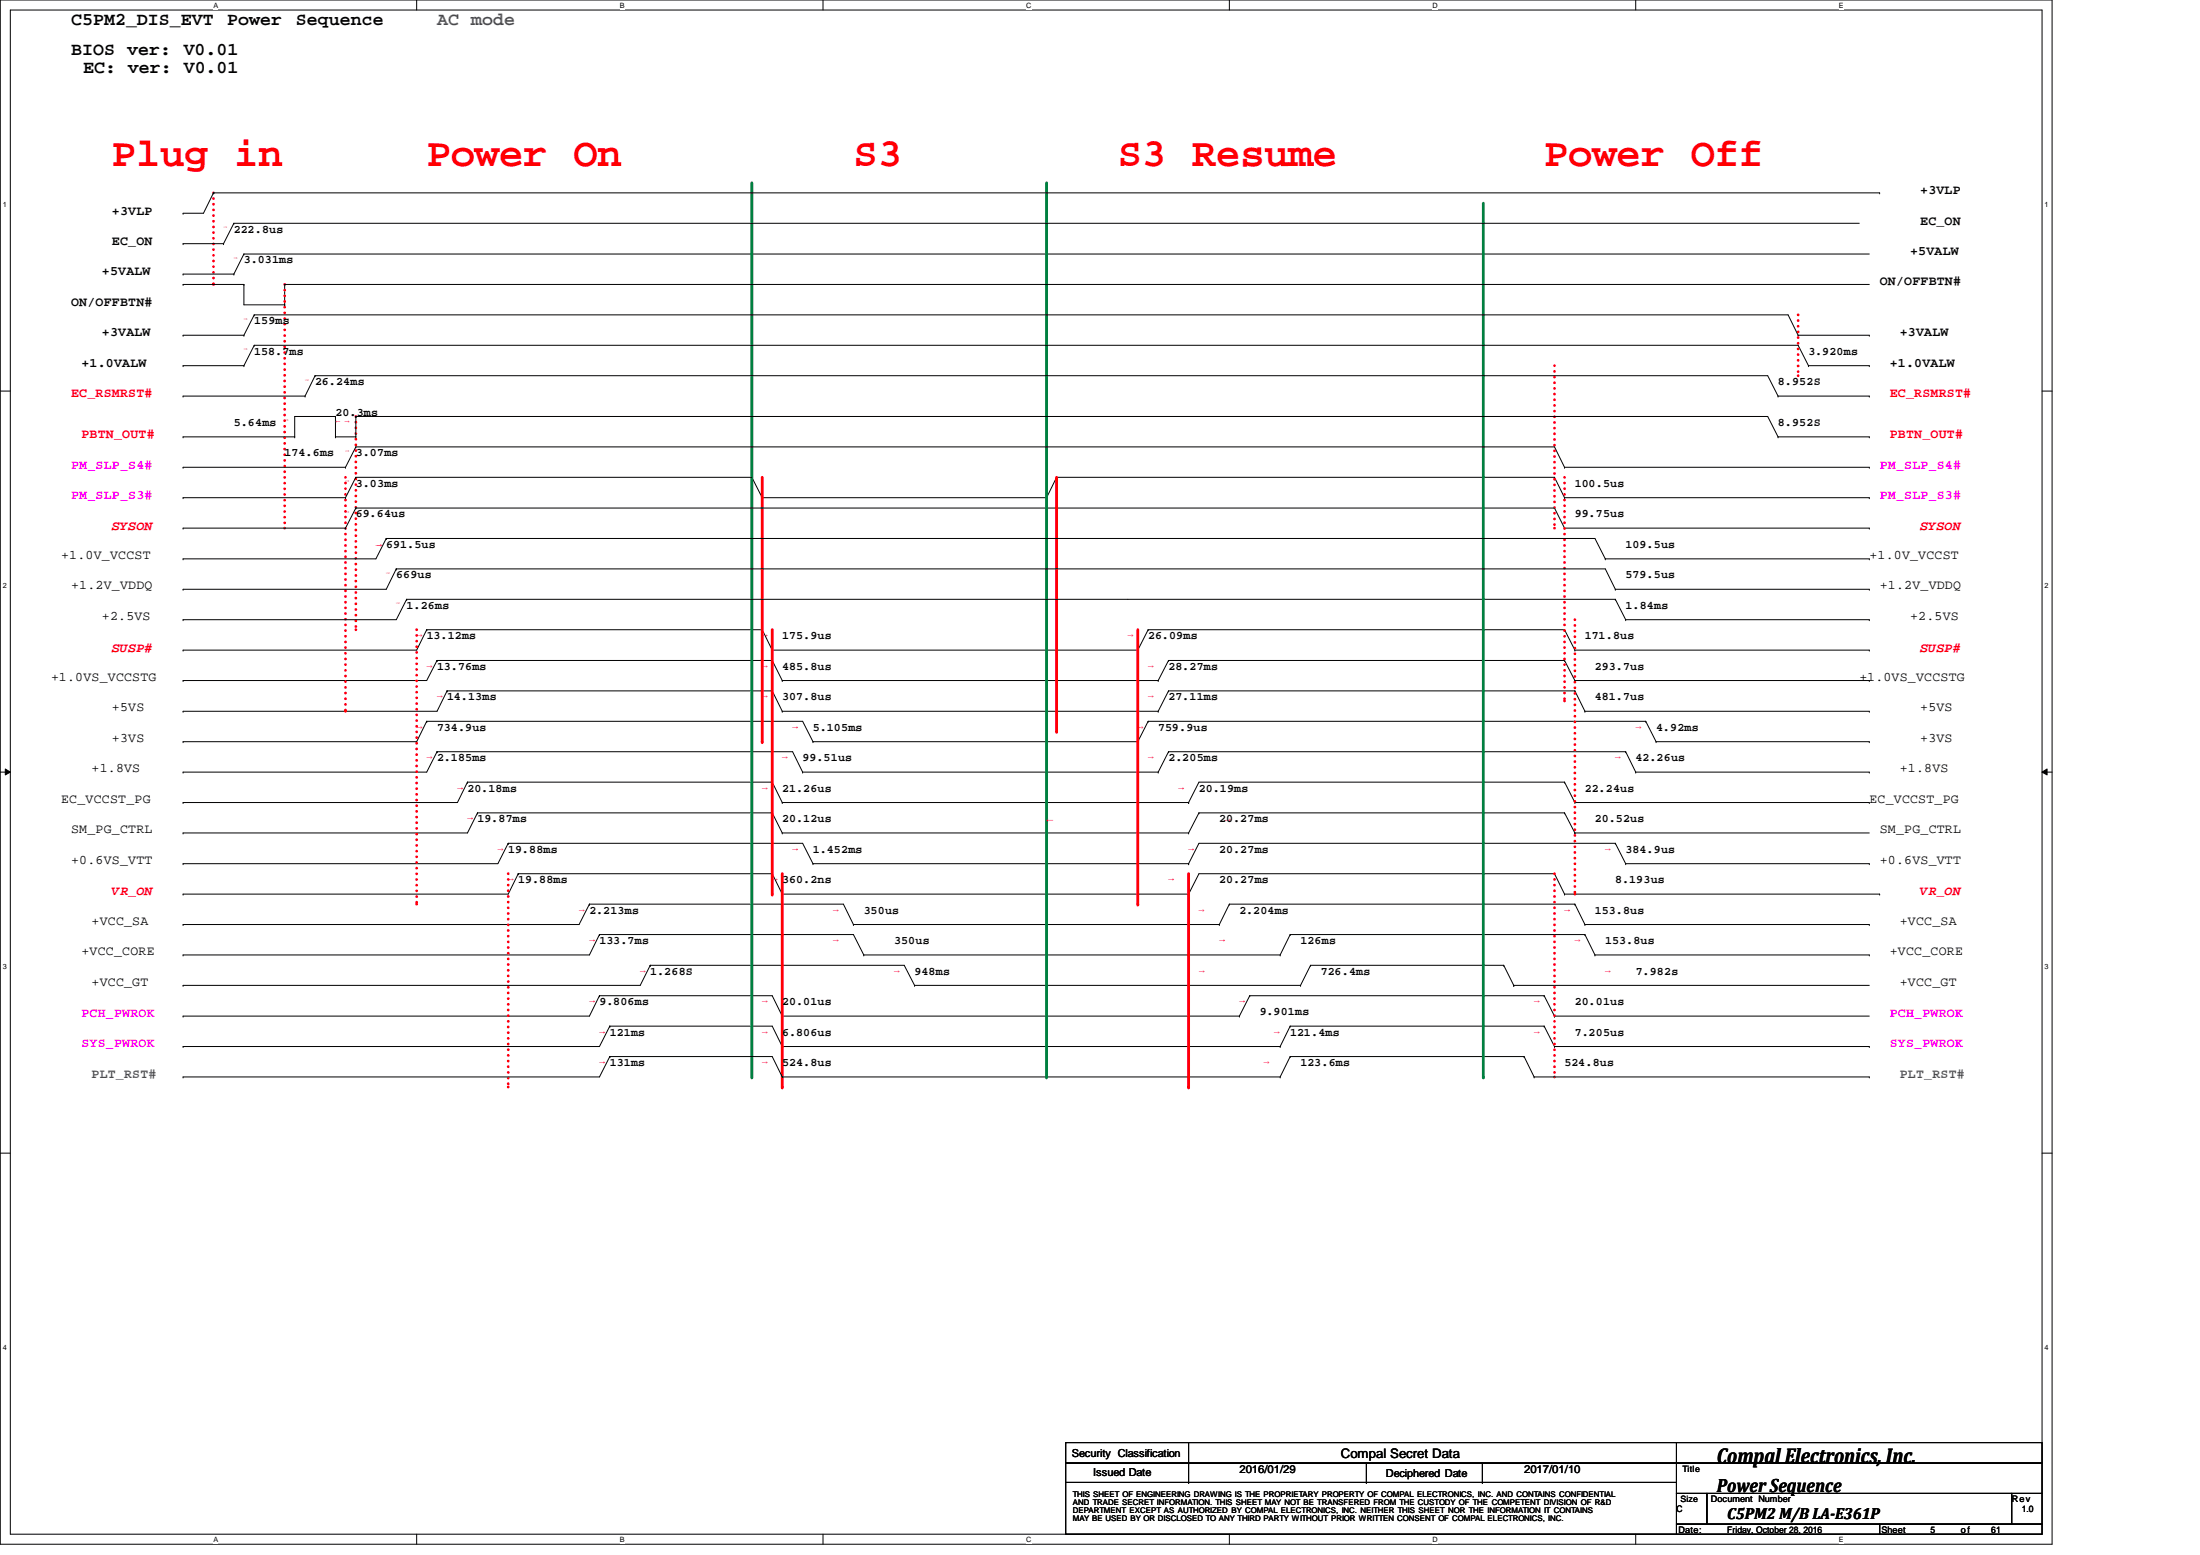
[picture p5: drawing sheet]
<svg xmlns="http://www.w3.org/2000/svg" width="297mm" height="210mm" viewBox="0 0 297 210" stroke-linecap="round" stroke-linejoin="round" font-family="sans-serif">
<path d="M0 0h277.1v208.4h-277.1zM1.4 1.4h274.3v205.7h-274.3z" fill="none" stroke="#000" stroke-width=".14"/>
<g fill="#fff">
<path d="M28.8 .1h.7v1.1h-.7z"/>
<path d="M28.8 207.2h.7v1.1h-.7z"/>
</g>
<path d="M56.3 0v1.4M56.3 207.1v1.3" fill="none" stroke="#000" stroke-width=".14"/>
<g fill="#fff">
<path d="M83.7 .1h.6v1.1h-.6z"/>
<path d="M83.7 207.2h.6v1.1h-.6z"/>
</g>
<path d="M111.1 0v1.4M111.1 207.1v1.3" fill="none" stroke="#000" stroke-width=".14"/>
<g fill="#fff">
<path d="M138.6 .1h.7v1.1h-.7z"/>
<path d="M138.6 207.2h.7v1.1h-.7z"/>
</g>
<path d="M166 0v1.4M166 207.1v1.3" fill="none" stroke="#000" stroke-width=".14"/>
<g fill="#fff">
<path d="M193.4 .1h.7v1.1h-.7z"/>
<path d="M193.4 207.2h.7v1.1h-.7z"/>
</g>
<path d="M220.8 0v1.4M220.8 207.1v1.3" fill="none" stroke="#000" stroke-width=".14"/>
<g fill="#fff">
<path d="M248.3 .1h.6v1.1h-.6z"/>
<path d="M248.3 207.2h.6v1.1h-.6z"/>
<path d="M.4 27.1h.5v1.1h-.5z"/>
<path d="M276.1 27.1h.5v1.1h-.5z"/>
<path d="M.4 78.5h.5v1.1h-.5z"/>
<path d="M276.1 78.5h.5v1.1h-.5z"/>
</g>
<path d="M0 52.8h1.4M275.7 52.8h1.4" fill="none" stroke="#000" stroke-width=".14"/>
<g fill="#fff">
<path d="M.4 129.9h.5v1.1h-.5z"/>
<path d="M276.1 129.9h.5v1.1h-.5z"/>
</g>
<path d="M0 104.2h1.4M.7 103.8l.7 .4-.7 .4zM275.7 104.2l.7-.4v.8zM275.7 104.2h1.4" fill="none" stroke="#000" stroke-width=".14"/>
<path d="M.7 103.8l.7 .4-.7 .4zM275.7 104.2l.7-.4v.8z" fill="#000"/>
<g fill="#fff">
<path d="M.4 181.4h.5v1.1h-.5z"/>
<path d="M276.1 181.4h.5v1.1h-.5z"/>
</g>
<g fill="none" stroke="#000" stroke-width=".14">
<path d="M24.7 87.8h.1M24.7 91.9h.1M24.7 96h.1M57.6 97.4h50.8M57.6 85h45.3M57.6 97.4h.1M57.6 85h.1M57.6 97.4l-1.3 2.7h-31.6M57.6 85l-1.3 2.8h-31.6M59 89.2h45.3M59 89.2l-1.4 2.7h-32.9M59 89.2h.1"/>
<path d="M60.4 93.3h43.9M60.4 93.3h.1M60.4 93.3l-1.4 2.7h-34.3M24.7 100.1h.1M24.7 104.2h.1M24.7 108.3h.1M24.7 112.4h.1M24.7 116.6h.1M59 101.5h48M59 101.5l-1.4 2.7h-32.9M59 101.5h.1M63.1 105.6h41.2"/>
<path d="M63.1 105.6h.1M63.1 105.6l-1.3 2.7h-37.1M64.5 109.7h39.8M64.5 109.7h.1M64.5 109.7l-1.4 2.7h-38.4M68.6 113.8h39.8M68.6 113.8l-1.4 2.8h-42.5M68.6 113.8h.1M70 117.9h34.3M70 117.9h.1M70 117.9l-1.4 2.8h-43.9M24.7 120.7h.1"/>
<path d="M24.7 124.8h.1M24.7 128.9h.1M24.7 133h.1M24.7 137.2h.1M79.6 122h34.3M79.6 122h.1M79.6 122l-1.4 2.8h-53.5M80.9 126.2h34.3M80.9 134.4h23.4M80.9 126.2l-1.3 2.7h-54.9M80.9 134.4l-1.3 2.8h-54.9M80.9 126.2h.1"/>
<path d="M80.9 134.4h.1M82.3 138.5h22M82.3 138.5h.1M82.3 138.5l-1.4 2.8h-56.2M87.8 130.3h34.3M87.8 130.3h.1M87.8 130.3l-1.4 2.7h-61.7M0 155.7h1.4M24.7 141.3h.1M275.7 155.7h1.4"/>
</g>
<path d="M68.6 117.9v28.8" fill="none" stroke="#f00" stroke-width=".38" stroke-dasharray="0 .8"/>
<circle cx="68.6" cy="146.7" r=".19" fill="#f00" stroke-dasharray="0 .8"/>
<path d="M101.5 64.4l1.4 2.8M102.9 67.2h.1M102.9 67.2h38.4M141.3 67.2h.1M102.9 85l1.4 2.8M104.3 87.8h.1M104.3 89.2l1.3 2.7M104.3 93.3l1.3 2.7M105.6 91.9h.1M105.6 96h.1" fill="none" stroke="#000" stroke-width=".14"/>
<path d="M102.9 64.4v35.7" fill="none" stroke="#f00" stroke-width=".38"/>
<circle cx="102.9" cy="100.1" r=".19" fill="#f00"/>
<g fill="none" stroke="#000" stroke-width=".14">
<path d="M32.9 34.3h219.5M32.9 34.3h.1M142.7 64.4h.1M142.7 64.4h67.2M142.7 64.4l-1.4 2.8M209.9 64.4h.1M209.9 60.3l1.3 2.8M209.9 64.4l1.3 2.8M209.9 68.6l1.3 2.7M211.2 63.1h.1M211.2 67.2h.1M211.2 71.3h.1"/>
<path d="M104.3 87.8h49.3M105.6 91.9h50.8M105.6 96h50.8M108.4 97.4l1.4 2.7M152.3 80.9h65.8M153.6 87.8h.1M155 85l-1.4 2.8M155 97.4l-1.4 2.7M155 85h.1M155 97.4h.1M155 85h56.2M155 97.4h67.2"/>
<path d="M156.4 91.9h.1M156.4 96h.1M157.8 89.2h.1M157.8 93.3h.1M157.8 89.2h53.4M157.8 93.3h54.8M157.8 89.2l-1.4 2.7M157.8 93.3l-1.4 2.7M211.2 85h.1M211.2 89.2h.1M212.6 93.3h.1M218.1 80.9h.1"/>
<path d="M222.2 97.4h.1M104.3 105.6l1.3 2.7M104.3 109.7l1.3 2.7M104.3 117.9l1.3 2.8M105.6 108.3h.1M105.6 112.4h.1M105.6 108.3h54.9M105.6 112.4h54.9M107 101.5l1.4 2.7M108.4 104.2h.1M108.4 104.2h48M108.4 113.8l1.4 2.8"/>
<path d="M109.8 100.1h.1M109.8 116.6h.1M109.8 100.1h43.8M109.8 116.6h50.7M153.6 100.1h.1M156.4 104.2h.1M157.8 101.5h.1M157.8 101.5h61.7M157.8 101.5l-1.4 2.7M160.5 108.3h.1M160.5 116.6h.1M160.5 112.4h.1"/>
<path d="M161.9 109.7l-1.4 2.7M161.9 109.7h.1M161.9 109.7h49.3M209.9 117.9h.1M209.9 117.9h-48l-1.4 2.8M211.2 105.6h-49.3l-1.4 2.7M211.2 109.7h.1M211.2 105.6h.1M218.1 113.8h.1M218.1 113.8h-56.2l-1.4 2.8M219.5 101.5h.1M104.3 134.4l1.3 2.8"/>
<path d="M104.3 138.5l1.3 2.8M105.6 120.7h.1M105.6 137.2h.1M105.6 120.7h54.9M105.6 137.2h61.7M113.9 122l1.3 2.8M115.2 124.8h.1M115.2 126.2l1.4 2.7M115.2 124.8h49.4M116.6 128.9h.1M116.6 128.9h56.2M122.1 130.3l1.4 2.7"/>
<path d="M123.5 133h.1M123.5 133h52.1M160.5 120.7h.1M164.6 124.8h.1M166 122h.1M166 122h46.6M166 122l-1.4 2.8M167.3 137.2h.1M168.7 134.4l-1.4 2.8M168.7 134.4h.1M168.7 134.4h39.8M172.8 128.9h.1"/>
<path d="M174.2 126.2h.1M174.2 138.5h.1M174.2 126.2h39.8M174.2 138.5h34.3M174.2 126.2l-1.4 2.7M174.2 138.5l-1.4 2.8M175.6 133h.1M176.9 130.3l-1.3 2.7M176.9 130.3h.1M176.9 130.3h26.1M203 130.3h.1M208.5 134.4h.1"/>
<path d="M208.5 138.5h.1M212.6 122h.1M214 126.2h.1M105.6 141.3h.1M105.6 141.3h67.2M172.8 141.3h.1"/>
</g>
<path d="M209.9 49.4v21.9" fill="none" stroke="#f00" stroke-width=".38" stroke-dasharray="0 .8"/>
<circle cx="209.9" cy="71.3" r=".19" fill="#f00" stroke-dasharray="0 .8"/>
<g fill="none" stroke="#000" stroke-width=".14">
<path d="M30.2 32.9h.1M31.6 37h.1M31.6 30.1l-1.4 2.8M32.9 34.3l-1.3 2.7M32.9 49.4h.1M34.3 46.6l-1.4 2.8M211.2 63.1h41.2M211.2 67.2h41.2M211.2 71.3h41.2M215.3 72.7l1.4 2.7M216.7 75.4h.1M216.7 75.4h35.7"/>
<path d="M216.7 76.8l1.4 2.7M218.1 79.5h.1M218.1 79.5h34.3M252.4 63.1h.1M252.4 67.2h.1M252.4 71.3h.1M252.4 75.4h.1M252.4 79.5h.1M211.2 85l1.4 2.8M211.2 89.2l1.4 2.7M212.6 87.8h.1M212.6 91.9h.1"/>
<path d="M212.6 87.8h39.8M212.6 91.9h39.8M212.6 93.3l1.4 2.7M214 96h.1M214 96h38.4M218.1 80.9l1.4 2.8M219.5 83.7h.1M219.5 83.7h32.9M222.2 97.4l1.4 2.7M252.4 83.7h.1M252.4 87.8h.1M252.4 91.9h.1"/>
<path d="M252.4 96h.1M209.9 117.9l1.3 2.8M211.2 105.6l1.4 2.7M211.2 109.7l1.4 2.7M212.6 112.4h39.8M212.6 108.3h.1M212.6 112.4h.1M212.6 108.3h39.8M218.1 113.8l1.4 2.8M219.5 116.6h.1M219.5 101.5l1.3 2.7M219.5 116.6h32.9"/>
<path d="M220.8 104.2h.1M220.8 104.2h31.6M223.6 100.1h.1M223.6 100.1h28.8M252.4 100.1h.1M252.4 104.2h.1M252.4 108.3h.1M252.4 116.6h.1M203 130.3l1.4 2.7M204.4 133h48M204.4 133h.1M208.5 134.4l1.4 2.8"/>
<path d="M208.5 138.5l1.4 2.8M209.9 137.2h42.5M209.9 137.2h.1M211.2 120.7h.1M211.2 120.7h42.6M212.6 122l1.4 2.8M214 124.8h.1M214 124.8h38.4M214 126.2l1.3 2.7M215.3 128.9h.1M215.3 128.9h37.1M252.4 124.8h.1"/>
<path d="M252.4 128.9h.1M253.8 120.7h.1M209.9 141.3h.1M209.9 141.3h42.5M252.4 141.3h.1"/>
</g>
<path d="M101.5 24.7v120.7" fill="none" stroke="#008040" stroke-width=".38"/>
<circle cx="101.5" cy="145.4" r=".19" fill="#008040"/>
<path d="M53.5 76.8h.1M53.5 76.8l-1.3 2.7" fill="none" stroke="#000" stroke-width=".14"/>
<path d="M28.8 26v12.4" fill="none" stroke="#f00" stroke-width=".38" stroke-dasharray="0 .8"/>
<circle cx="28.8" cy="38.4" r=".19" fill="#f00" stroke-dasharray="0 .8"/>
<path d="M32.9 38.4h.1M32.9 38.4v2.7h5.5M38.4 38.4v2.7M38.4 41.1h.1" fill="none" stroke="#000" stroke-width=".14"/>
<path d="M38.4 38.4v32.9" fill="none" stroke="#f00" stroke-width=".38" stroke-dasharray="0 .8"/>
<circle cx="38.4" cy="71.3" r=".19" fill="#f00" stroke-dasharray="0 .8"/>
<path d="M48 56.2v28.8" fill="none" stroke="#f00" stroke-width=".38" stroke-dasharray="0 .8"/>
<circle cx="48" cy="85" r=".19" fill="#f00" stroke-dasharray="0 .8"/>
<path d="M46.6 64.4v31.6" fill="none" stroke="#f00" stroke-width=".38" stroke-dasharray="0 .8"/>
<circle cx="46.6" cy="96" r=".19" fill="#f00" stroke-dasharray="0 .8"/>
<path d="M56.3 85v37" fill="none" stroke="#f00" stroke-width=".38" stroke-dasharray="0 .8"/>
<circle cx="56.3" cy="122" r=".19" fill="#f00" stroke-dasharray="0 .8"/>
<path d="M48 68.6h161.9M48 68.6h.1M24.7 145.4h.1M82.3 142.6h22M82.3 142.6h.1M82.3 142.6l-1.4 2.8h-56.2" fill="none" stroke="#000" stroke-width=".14"/>
<path d="M104.3 85v35.7" fill="none" stroke="#f00" stroke-width=".38"/>
<circle cx="104.3" cy="120.7" r=".19" fill="#f00"/>
<path d="M105.6 117.9v28.8" fill="none" stroke="#f00" stroke-width=".38"/>
<circle cx="105.6" cy="146.7" r=".19" fill="#f00"/>
<path d="M104.3 142.6l1.3 2.8M105.6 145.4h.1M105.6 145.4h67.2M172.8 145.4h.1" fill="none" stroke="#000" stroke-width=".14"/>
<path d="M142.7 64.4v34.3" fill="none" stroke="#f00" stroke-width=".38"/>
<circle cx="142.7" cy="98.7" r=".19" fill="#f00"/>
<path d="M153.6 85v37" fill="none" stroke="#f00" stroke-width=".38"/>
<circle cx="153.6" cy="122" r=".19" fill="#f00"/>
<path d="M160.5 117.9v28.8" fill="none" stroke="#f00" stroke-width=".38"/>
<circle cx="160.5" cy="146.7" r=".19" fill="#f00"/>
<path d="M241.4 42.5l1.4 2.8M242.8 45.3h.1M242.8 46.6l1.4 2.8M242.8 45.3h9.6M244.2 49.4h.1M244.2 49.4h8.2M252.4 45.3h.1M252.4 49.4h.1M174.2 142.6h.1M174.2 142.6h31.6M174.2 142.6l-1.4 2.8M205.8 142.6h.1" fill="none" stroke="#000" stroke-width=".14"/>
<path d="M242.8 42.5v8.2" fill="none" stroke="#f00" stroke-width=".38" stroke-dasharray="0 .8"/>
<circle cx="242.8" cy="50.7" r=".19" fill="#f00" stroke-dasharray="0 .8"/>
<path d="M238.7 50.7l1.4 2.8M238.7 56.2l1.4 2.8M240.1 53.5h.1M240.1 59h.1M240.1 53.5h12.3M240.1 59h12.3M252.4 53.5h.1M252.4 59h.1" fill="none" stroke="#000" stroke-width=".14"/>
<path d="M211.2 64.4v30.2" fill="none" stroke="#f00" stroke-width=".38" stroke-dasharray="0 .8"/>
<circle cx="211.2" cy="94.6" r=".19" fill="#f00" stroke-dasharray="0 .8"/>
<path d="M212.6 83.7v37" fill="none" stroke="#f00" stroke-width=".38" stroke-dasharray="0 .8"/>
<circle cx="212.6" cy="120.7" r=".19" fill="#f00" stroke-dasharray="0 .8"/>
<path d="M209.9 117.9v27.5" fill="none" stroke="#f00" stroke-width=".38" stroke-dasharray="0 .8"/>
<circle cx="209.9" cy="145.4" r=".19" fill="#f00" stroke-dasharray="0 .8"/>
<path d="M205.8 142.6l1.3 2.8M207.1 145.4h.1M207.1 145.4h45.3M252.4 145.4h.1" fill="none" stroke="#000" stroke-width=".14"/>
<path d="M141.3 24.7v120.7" fill="none" stroke="#008040" stroke-width=".38"/>
<circle cx="141.3" cy="145.4" r=".19" fill="#008040"/>
<path d="M200.3 27.4v118" fill="none" stroke="#008040" stroke-width=".38"/>
<circle cx="200.3" cy="145.4" r=".19" fill="#008040"/>
<g fill="none" stroke="#000" stroke-width=".14">
<path d="M24.7 37h6.9M24.7 32.9h5.5M24.7 38.4h8.2M24.7 28.8h.1M24.7 32.9h.1M24.7 37h.1M24.7 38.4h.1M28.8 26l-1.3 2.8h-2.8M28.8 26h.1M28.8 26h225M31.6 30.1h.1M31.6 30.1h219.4"/>
<path d="M38.4 38.4h214M38.4 38.4h.1M253.8 26h.1M24.7 53.5h16.5M24.7 59h15.1M24.7 45.3h8.2M24.7 49.4h8.2M24.7 45.3h.1M24.7 49.4h.1M24.7 59h.1M24.7 53.5h.1M32.9 45.3h.1"/>
<path d="M34.3 46.6h208.5M34.3 42.5h.1M34.3 46.6h.1M34.3 42.5l-1.4 2.8M34.3 42.5h207.1M39.8 59h.1M41.2 53.5h.1M42.5 50.7h196.2M42.5 50.7h.1M42.5 50.7l-1.3 2.8M45.3 56.2h-5.5v2.8M45.3 59h.1"/>
<path d="M45.3 56.2h.1M45.3 56.2v2.8M45.3 59h2.7M48 56.2h190.7M48 56.2h.1M48 59h.1M48 56.2v2.8M24.7 63.1h.1M24.7 67.2h.1M24.7 71.3h.1M24.7 75.4h.1M24.7 79.5h.1"/>
<path d="M24.7 79.5h27.5M24.7 63.1h21.9M24.7 67.2h21.9M24.7 71.3h21.9M46.6 63.1h.1M46.6 67.2h.1M46.6 71.3h.1M48 60.3h161.9M48 60.3h.1M48 64.4h.1M48 60.3l-1.4 2.8M48 64.4l-1.4 2.8"/>
<path d="M48 68.6l-1.4 2.7M48 64.4h53.5M52.2 72.7h163.1M52.2 72.7h.1M52.2 72.7l-1.4 2.7h-26.1M53.5 76.8h163.2M53.5 76.8h.1M24.7 83.7h.1M54.9 80.9h97.4M54.9 80.9l-1.4 2.8h-28.8M54.9 80.9h.1M143.9 194.7h82.5v2.8h-82.5z"/>
<path d="M143.9 197.5h82.5v2.6h-82.5zM160.5 197.5h.1M160.5 194.7v5.4M184.5 197.5v2.6M200.1 197.5v2.6M226.4 194.7h49.3v2.8h-49.3zM226.4 197.5h49.3v4.1h-49.3zM143.9 200.1h82.5v7h-82.5zM160.5 200.1h.1M184.5 200.1h.1M200.1 200.1h.1M226.4 201.6h4.1v4.1h-4.1z"/>
<path d="M226.4 205.7h27.4v1.4h-27.4zM230.5 201.6h41.1v4.1h-41.1zM253.8 205.7h21.9v1.4h-21.9zM271.6 201.6h4.1v4.1h-4.1z"/>
</g>
<g font-size="5.5" fill="#f00">
<text x="15.1" y="22.4">Plug in</text>
<text x="57.6" y="22.4">Power On</text>
<text x="115.2" y="22.4">S3</text>
<text x="150.9" y="22.4">S3 Resume</text>
<text x="208.5" y="22.4">Power Off</text>
</g>
<text font-size="2.9" x="231.8" y="197.5">Compal Electronics, Inc.</text>
<text font-size="2.6" x="231.8" y="201.3">Power Sequence</text>
<g font-size="2.5">
<text x="9.6" y="3.3">C5PM2_DIS_EVT</text>
<text x="30.7" y="3.3">Power</text>
<text x="40" y="3.3">Sequence</text>
<text x="9.6" y="7.5">BIOS ver: V0.01</text>
<text x="11.2" y="9.9">EC: ver: V0.01</text>
</g>
<text font-size="2.5" fill="#00f" x="59" y="3.3">AC mode</text>
<text font-size="2.2" x="233.2" y="205">C5PM2 M/B LA-E361P</text>
<g font-size="1.8">
<text x="15.1" y="29">+3VLP</text>
<text x="259.3" y="26.2">+3VLP</text>
<text x="15.1" y="33.1">EC_ON</text>
<text x="257.9" y="34.4">+5VALW</text>
<text x="259.3" y="30.3">EC_ON</text>
<text x="9.6" y="41.3">ON/OFFBTN#</text>
<text x="13.8" y="37.2">+5VALW</text>
<text x="253.8" y="38.5">ON/OFFBTN#</text>
<text x="13.8" y="45.4">+3VALW</text>
<text x="256.5" y="45.4">+3VALW</text>
<text x="11" y="49.5">+1.0VALW</text>
<text x="255.2" y="49.5">+1.0VALW</text>
<text x="8.3" y="75.4">+1.0V_VCCST</text>
<text x="252.4" y="75.4">+1.0V_VCCST</text>
<text x="9.6" y="79.5">+1.2V_VDDQ</text>
<text x="13.8" y="83.7">+2.5VS</text>
<text x="253.8" y="79.5">+1.2V_VDDQ</text>
<text x="257.9" y="83.7">+2.5VS</text>
<text x="6.9" y="91.9">+1.0VS_VCCSTG</text>
<text x="251" y="91.9">+1.0VS_VCCSTG</text>
<text x="15.1" y="96">+5VS</text>
<text x="15.1" y="100.1">+3VS</text>
<text x="259.2" y="100.1">+3VS</text>
<text x="259.3" y="96">+5VS</text>
<text x="12.4" y="104.3">+1.8VS</text>
<text x="256.5" y="104.3">+1.8VS</text>
<text x="8.3" y="108.4">EC_VCCST_PG</text>
<text x="9.6" y="112.5">SM_PG_CTRL</text>
<text x="252.4" y="108.4">EC_VCCST_PG</text>
<text x="253.8" y="112.5">SM_PG_CTRL</text>
<text x="9.6" y="116.6">+0.6VS_VTT</text>
<text x="253.8" y="116.6">+0.6VS_VTT</text>
<text x="12.4" y="124.8">+VCC_SA</text>
<text x="256.5" y="124.8">+VCC_SA</text>
<text x="11" y="128.9">+VCC_CORE</text>
<text x="255.2" y="128.9">+VCC_CORE</text>
<text x="12.4" y="133.1">+VCC_GT</text>
<text x="256.5" y="133.1">+VCC_GT</text>
<text x="181.1" y="196.8">Compal Secret Data</text>
</g>
<g font-size="1.8" fill="#f00">
<text x="9.6" y="53.6">EC_RSMRST#</text>
<text x="255.2" y="53.6">EC_RSMRST#</text>
<text x="11" y="59.1">PBTN_OUT#</text>
<text x="255.2" y="59.1">PBTN_OUT#</text>
<text x="15.1" y="71.5">SYSON</text>
<text x="259.3" y="71.5">SYSON</text>
<text x="15.1" y="88">SUSP#</text>
<text x="259.3" y="88">SUSP#</text>
<text x="15.1" y="120.9">VR_ON</text>
<text x="259.3" y="120.9">VR_ON</text>
</g>
<g font-size="1.8" fill="#f0f">
<text x="9.6" y="63.2">PM_SLP_S4#</text>
<text x="253.8" y="63.2">PM_SLP_S4#</text>
<text x="9.6" y="67.4">PM_SLP_S3#</text>
<text x="253.8" y="67.4">PM_SLP_S3#</text>
<text x="11" y="137.3">PCH_PWROK</text>
<text x="255.2" y="137.3">PCH_PWROK</text>
<text x="11" y="141.4">SYS_PWROK</text>
<text x="255.2" y="141.4">SYS_PWROK</text>
</g>
<g font-size="1.8" fill="#00f">
<text x="12.4" y="145.5">PLT_RST#</text>
<text x="256.5" y="145.5">PLT_RST#</text>
</g>
<g font-size="1.6">
<text x="31.6" y="31.4">222.8us</text>
<text x="32.9" y="35.6">3.031ms</text>
<text x="34.3" y="43.8">159ms</text>
<text x="34.3" y="47.9">158.7ms</text>
<text x="244.2" y="47.9">3.920ms</text>
<text x="42.5" y="52">26.24ms</text>
<text x="240.1" y="52">8.952S</text>
<text x="31.6" y="57.5">5.64ms</text>
<text x="45.3" y="56.1">20.3ms</text>
<text x="240.1" y="57.5">8.952S</text>
<text x="38.4" y="61.6">174.6ms</text>
<text x="48" y="61.6">3.07ms</text>
<text x="48" y="65.7">3.03ms</text>
<text x="212.6" y="65.7">100.5us</text>
<text x="48" y="69.8">69.64us</text>
<text x="212.6" y="69.8">99.75us</text>
<text x="219.5" y="74">109.5us</text>
<text x="53.5" y="78.1">669us</text>
<text x="54.9" y="82.2">1.26ms</text>
<text x="219.5" y="78.1">579.5us</text>
<text x="219.5" y="82.2">1.84ms</text>
<text x="57.6" y="86.3">13.12ms</text>
<text x="105.6" y="86.3">175.9us</text>
<text x="155" y="86.3">26.09ms</text>
<text x="214" y="86.3">171.8us</text>
<text x="59" y="90.4">13.76ms</text>
<text x="60.4" y="94.5">14.13ms</text>
<text x="105.6" y="90.4">485.8us</text>
<text x="105.6" y="94.5">307.8us</text>
<text x="157.8" y="90.4">28.27ms</text>
<text x="157.8" y="94.5">27.11ms</text>
<text x="215.3" y="90.4">293.7us</text>
<text x="215.3" y="94.5">481.7us</text>
<text x="59" y="98.6">734.9us</text>
<text x="109.8" y="98.6">5.105ms</text>
<text x="156.4" y="98.6">759.9us</text>
<text x="223.6" y="98.6">4.92ms</text>
<text x="59" y="102.7">2.185ms</text>
<text x="63.1" y="106.8">20.18ms</text>
<text x="105.6" y="106.8">21.26us</text>
<text x="108.4" y="102.7">99.51us</text>
<text x="157.8" y="102.7">2.205ms</text>
<text x="161.9" y="106.8">20.19ms</text>
<text x="214" y="106.8">22.24us</text>
<text x="220.8" y="102.7">42.26us</text>
<text x="64.5" y="111">19.87ms</text>
<text x="105.6" y="111">20.12us</text>
<text x="164.6" y="111">2→0.27ms</text>
<text x="215.3" y="111">20.52us</text>
<text x="68.6" y="115.1">19.88ms</text>
<text x="70" y="119.2">19.88ms</text>
<text x="105.6" y="119.2">360.2ns</text>
<text x="109.8" y="115.1">1.452ms</text>
<text x="164.6" y="119.2">20.27ms</text>
<text x="164.6" y="115.1">20.27ms</text>
<text x="218.1" y="119.2">8.193us</text>
<text x="219.5" y="115.1">384.9us</text>
<text x="79.6" y="123.3">2.213ms</text>
<text x="116.6" y="123.3">350us</text>
<text x="167.3" y="123.3">2.204ms</text>
<text x="215.3" y="123.3">153.8us</text>
<text x="80.9" y="127.4">133.7ms</text>
<text x="87.8" y="131.6">1.268S</text>
<text x="120.7" y="127.4">350us</text>
<text x="123.5" y="131.6">948ms</text>
<text x="175.6" y="127.4">126ms</text>
<text x="178.3" y="131.6">726.4ms</text>
<text x="216.7" y="127.4">153.8us</text>
<text x="220.8" y="131.6">7.982s</text>
<text x="80.9" y="135.7">9.806ms</text>
<text x="105.6" y="135.7">20.01us</text>
<text x="170.1" y="137">9.901ms</text>
<text x="212.6" y="135.7">20.01us</text>
<text x="82.3" y="139.8">121ms</text>
<text x="82.3" y="143.9">131ms</text>
<text x="105.6" y="139.8">6.806us</text>
<text x="105.6" y="143.9">524.8us</text>
<text x="174.2" y="139.8">121.4ms</text>
<text x="175.6" y="143.9">123.6ms</text>
<text x="211.2" y="143.9">524.8us</text>
<text x="212.6" y="139.8">7.205us</text>
</g>
<text font-size="1.5" fill="#f00" x="141.3" y="111">←</text>
<g font-size="1.5">
<text x="144.7" y="196.6">Security Classification</text>
<text x="147.6" y="199.3">Issued Date</text>
<text x="167.3" y="198.8">2016/01/29</text>
<text x="187.1" y="199.4">Deciphered Date</text>
<text x="205.8" y="198.8">2017/01/10</text>
</g>
<text font-size="1.4" fill="#f00" x="50.8" y="73.8">→ 691.5us</text>
<g font-size="1.2" fill="#f00">
<text x="56.3" y="86">→</text>
<text x="102.9" y="86">→</text>
<text x="152.3" y="86">→</text>
<text x="57.6" y="90.2">→</text>
<text x="59" y="94.3">→</text>
<text x="102.9" y="90.2">→</text>
<text x="102.9" y="94.3">→</text>
<text x="155" y="94.3">→</text>
<text x="155" y="90.2">→</text>
<text x="56.3" y="98.4">→</text>
<text x="107" y="98.4">→</text>
<text x="153.6" y="98.4">→</text>
<text x="220.8" y="98.4">→</text>
<text x="57.6" y="102.5">→</text>
<text x="61.8" y="106.6">→</text>
<text x="102.9" y="106.6">→</text>
<text x="105.6" y="102.5">→</text>
<text x="155" y="102.5">→</text>
<text x="159.1" y="106.6">→</text>
<text x="218.1" y="102.5">→</text>
<text x="63.1" y="110.7">→</text>
<text x="67.2" y="114.9">→</text>
<text x="68.6" y="119">→</text>
<text x="104.3" y="119">→</text>
<text x="107" y="114.9">→</text>
<text x="157.8" y="119">→</text>
<text x="160.5" y="114.9">→</text>
<text x="216.7" y="114.9">→</text>
<text x="78.2" y="123.1">→</text>
<text x="112.5" y="123.1">→</text>
<text x="161.9" y="123.1">→</text>
<text x="211.2" y="123.1">→</text>
<text x="79.6" y="127.2">→</text>
<text x="86.4" y="131.3">→</text>
<text x="112.5" y="127.2">→</text>
<text x="120.7" y="131.3">→</text>
<text x="161.9" y="131.3">→</text>
<text x="164.6" y="127.2">→</text>
<text x="212.6" y="127.2">→</text>
<text x="216.7" y="131.3">→</text>
<text x="79.6" y="135.4">→</text>
<text x="102.9" y="135.4">→</text>
<text x="167.3" y="135.4">→</text>
<text x="207.1" y="135.4">→</text>
<text x="80.9" y="143.6">→</text>
<text x="80.9" y="139.5">→</text>
<text x="102.9" y="143.6">→</text>
<text x="102.9" y="139.5">→</text>
<text x="170.7" y="143.6">→</text>
<text x="172" y="139.5">→</text>
<text x="207.1" y="139.5">→</text>
</g>
<g font-size="1.2">
<text x="226.9" y="202.7">Size</text>
<text x="227.2" y="198.7">Title</text>
<text x="231" y="202.7">Document Number</text>
<text x="271.6" y="202.7">Rev</text>
<text x="226.4" y="204.1">C</text>
<text x="226.6" y="206.9">Date:</text>
<text x="233.2" y="206.9">Friday, October 28, 2016</text>
<text x="254.1" y="206.9">Sheet</text>
<text x="260.6" y="206.9">5</text>
<text x="264.7" y="206.9">o f</text>
<text x="268.9" y="206.9">61</text>
<text x="273" y="204.1">1.0</text>
</g>
<text font-size="1.1" fill="#f00" x="45.3" y="57.1">← →</text>
<g font-size="1.1">
<text x="144.9" y="202">THIS SHEET OF ENGINEERING DRAWING IS THE PROPRIETARY PROPERTY OF COMPAL ELECTRONICS, INC. AND CONTAINS CONFIDENTIAL</text>
<text x="144.9" y="203.1">AND TRADE SECRET INFORMATION. THIS SHEET MAY NOT BE TRANSFERED FROM THE CUSTODY OF THE COMPETENT DIVISION OF R&amp;D</text>
<text x="144.9" y="204.2">DEPARTMENT EXCEPT AS AUTHORIZED BY COMPAL ELECTRONICS, INC. NEITHER THIS SHEET NOR THE INFORMATION IT CONTAINS</text>
<text x="144.9" y="205.3">MAY BE USED BY OR DISCLOSED TO ANY THIRD PARTY WITHOUT PRIOR WRITTEN CONSENT OF COMPAL ELECTRONICS, INC.</text>
</g>
<g font-size="1">
<text x="28.8" y="1">A</text>
<text x="83.7" y="1">B</text>
<text x="138.6" y="1">C</text>
<text x="193.4" y="1">D</text>
<text x="248.3" y="1">E</text>
<text x=".4" y="27.9">1</text>
<text x="276.1" y="27.9">1</text>
<text x=".4" y="79.4">2</text>
<text x="276.1" y="79.4">2</text>
<text x=".4" y="130.8">3</text>
<text x="276.1" y="130.8">3</text>
<text x=".4" y="182.2">4</text>
<text x="276.1" y="182.2">4</text>
<text x="28.8" y="208.1">A</text>
<text x="83.7" y="208.1">B</text>
<text x="138.6" y="208.1">C</text>
<text x="193.4" y="208.1">D</text>
<text x="248.3" y="208.1">E</text>
</g>
<g font-size=".8" fill="#f00">
<text x="30.2" y="30.8">→</text>
<text x="31.6" y="35">→</text>
<text x="32.9" y="43.2">→</text>
<text x="32.9" y="47.3">→</text>
<text x="41.2" y="51.4">→</text>
<text x="38.4" y="56.9">→</text>
<text x="46.6" y="61">→</text>
<text x="46.6" y="65.1">→</text>
<text x="46.6" y="69.3">→</text>
<text x="52.2" y="77.5">→</text>
<text x="53.5" y="81.6">→</text>
</g>
</svg>
